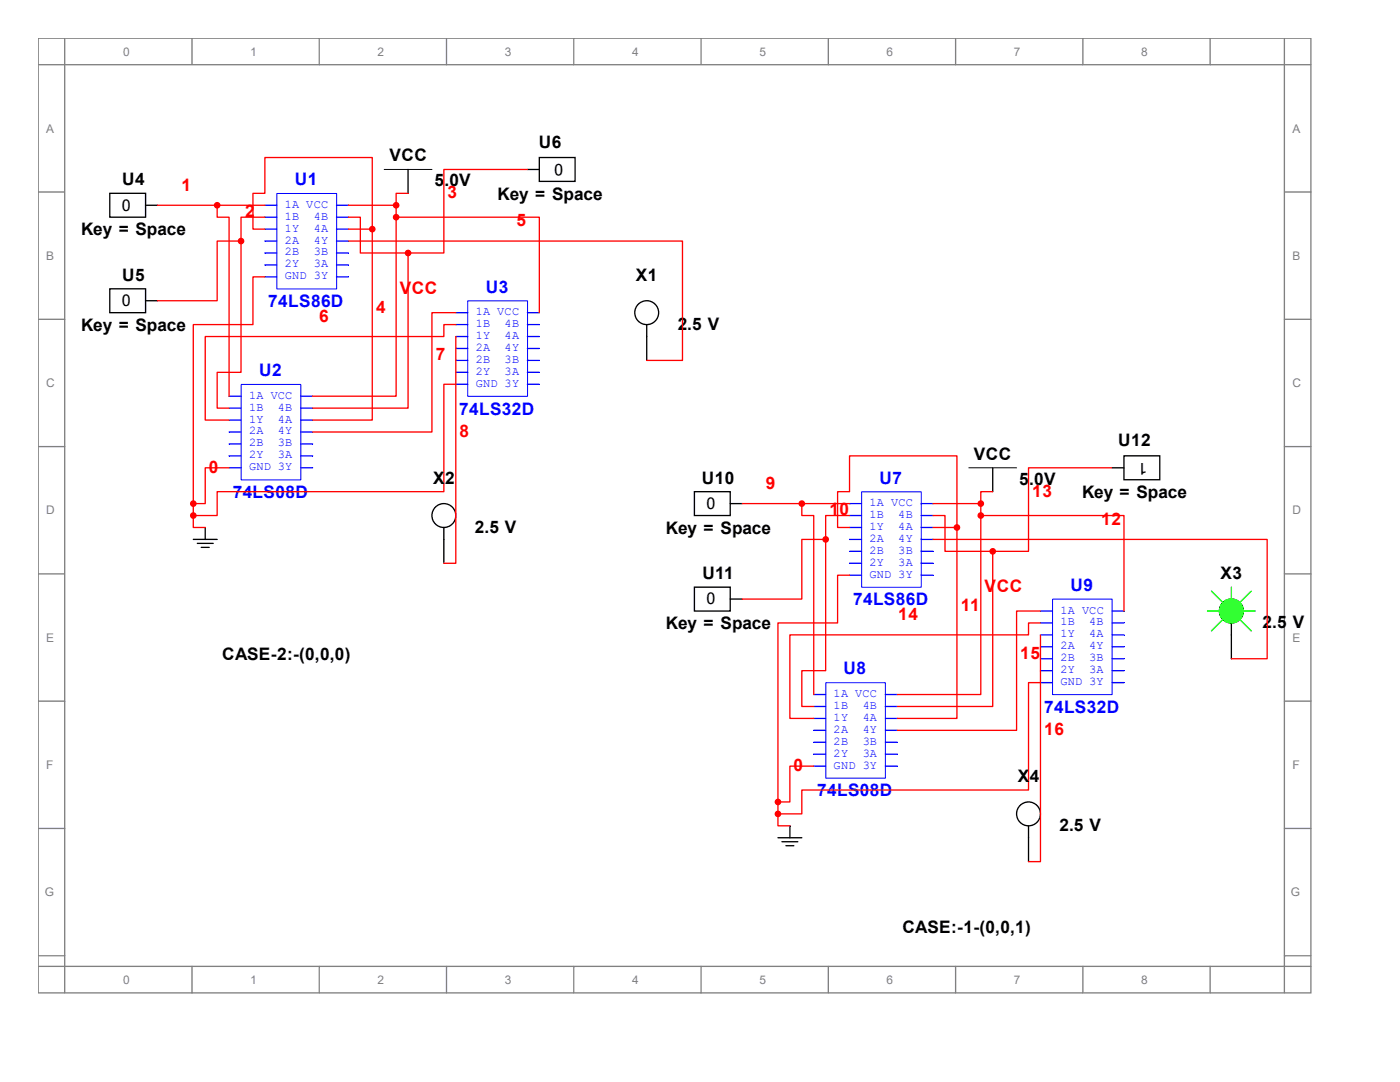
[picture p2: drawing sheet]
<svg xmlns="http://www.w3.org/2000/svg" width="279mm" height="216mm" viewBox="0 0 279 216" stroke-linecap="round" stroke-linejoin="round" font-family="sans-serif">
<g fill="none" stroke="#808080" stroke-width=".26">
<path d="M7.6 7.6h254v190.5h-254zM7.6 12.9h254M12.9 7.6v190.5M38.3 7.6v5.3M63.7 7.6v5.3M89.1 7.6v5.3M114.5 7.6v5.3M139.9 7.6v5.3M165.3 7.6v5.3M190.7 7.6v5.3M216.1 7.6v5.3M241.5 7.6v5.3"/>
<path d="M256.3 7.6v190.5M7.6 38.3h5.3M256.3 38.3h5.3M7.6 63.7h5.3M256.3 63.7h5.3M7.6 89.1h5.3M256.3 89.1h5.3M7.6 114.5h5.3M256.3 114.5h5.3M7.6 139.9h5.3M256.3 139.9h5.3M7.6 165.3h5.3"/>
<path d="M256.3 165.3h5.3M7.6 190.7h5.3M7.6 192.8h254M38.3 192.8v5.3M63.7 192.8v5.3M89.1 192.8v5.3M114.5 192.8v5.3M139.9 192.8v5.3M165.3 192.8v5.3M190.7 192.8v5.3M216.1 192.8v5.3M241.5 192.8v5.3"/>
<path d="M256.3 190.7h5.3"/>
</g>
<path d="M55.2 38.6h12v19.1h-12z" fill="none" stroke="#00f" stroke-width=".2"/>
<path d="M52.9 41h2.3" fill="none" stroke="#00f" stroke-width=".26"/>
<path d="M52.9 43.3h2.3" fill="none" stroke="#00f" stroke-width=".26"/>
<path d="M52.9 45.7h2.3" fill="none" stroke="#00f" stroke-width=".26"/>
<path d="M52.9 48.1h2.3" fill="none" stroke="#00f" stroke-width=".26"/>
<path d="M52.9 50.5h2.3" fill="none" stroke="#00f" stroke-width=".26"/>
<path d="M52.9 52.9h2.3" fill="none" stroke="#00f" stroke-width=".26"/>
<path d="M52.9 55.2h2.3" fill="none" stroke="#00f" stroke-width=".26"/>
<path d="M67.2 55.2h2.3" fill="none" stroke="#00f" stroke-width=".26"/>
<path d="M67.2 52.9h2.3" fill="none" stroke="#00f" stroke-width=".26"/>
<path d="M67.2 50.5h2.3" fill="none" stroke="#00f" stroke-width=".26"/>
<path d="M67.2 48.1h2.3" fill="none" stroke="#00f" stroke-width=".26"/>
<path d="M67.2 45.7h2.3" fill="none" stroke="#00f" stroke-width=".26"/>
<path d="M67.2 43.3h2.3" fill="none" stroke="#00f" stroke-width=".26"/>
<path d="M67.2 41h2.3" fill="none" stroke="#00f" stroke-width=".26"/>
<path d="M48.1 76.7h11.9v19.1h-11.9z" fill="none" stroke="#00f" stroke-width=".2"/>
<path d="M45.7 79.1h2.4" fill="none" stroke="#00f" stroke-width=".26"/>
<path d="M45.7 81.4h2.4" fill="none" stroke="#00f" stroke-width=".26"/>
<path d="M45.7 83.8h2.4" fill="none" stroke="#00f" stroke-width=".26"/>
<path d="M45.7 86.2h2.4" fill="none" stroke="#00f" stroke-width=".26"/>
<path d="M45.7 88.6h2.4" fill="none" stroke="#00f" stroke-width=".26"/>
<path d="M45.7 91h2.4" fill="none" stroke="#00f" stroke-width=".26"/>
<path d="M45.7 93.3h2.4" fill="none" stroke="#00f" stroke-width=".26"/>
<path d="M60 93.3h2.4" fill="none" stroke="#00f" stroke-width=".26"/>
<path d="M60 91h2.4" fill="none" stroke="#00f" stroke-width=".26"/>
<path d="M60 88.6h2.4" fill="none" stroke="#00f" stroke-width=".26"/>
<path d="M60 86.2h2.4" fill="none" stroke="#00f" stroke-width=".26"/>
<path d="M60 83.8h2.4" fill="none" stroke="#00f" stroke-width=".26"/>
<path d="M60 81.4h2.4" fill="none" stroke="#00f" stroke-width=".26"/>
<path d="M60 79.1h2.4" fill="none" stroke="#00f" stroke-width=".26"/>
<path d="M93.3 60h12v19.1h-12z" fill="none" stroke="#00f" stroke-width=".2"/>
<path d="M91 62.4h2.3" fill="none" stroke="#00f" stroke-width=".26"/>
<path d="M91 64.8h2.3" fill="none" stroke="#00f" stroke-width=".26"/>
<path d="M91 67.2h2.3" fill="none" stroke="#00f" stroke-width=".26"/>
<path d="M91 69.5h2.3" fill="none" stroke="#00f" stroke-width=".26"/>
<path d="M91 71.9h2.3" fill="none" stroke="#00f" stroke-width=".26"/>
<path d="M91 74.3h2.3" fill="none" stroke="#00f" stroke-width=".26"/>
<path d="M91 76.7h2.3" fill="none" stroke="#00f" stroke-width=".26"/>
<path d="M105.3 76.7h2.3" fill="none" stroke="#00f" stroke-width=".26"/>
<path d="M105.3 74.3h2.3" fill="none" stroke="#00f" stroke-width=".26"/>
<path d="M105.3 71.9h2.3" fill="none" stroke="#00f" stroke-width=".26"/>
<path d="M105.3 69.5h2.3" fill="none" stroke="#00f" stroke-width=".26"/>
<path d="M105.3 67.2h2.3" fill="none" stroke="#00f" stroke-width=".26"/>
<path d="M105.3 64.8h2.3" fill="none" stroke="#00f" stroke-width=".26"/>
<path d="M105.3 62.4h2.3" fill="none" stroke="#00f" stroke-width=".26"/>
<path d="M21.9 38.6h7.2v4.7h-7.2zM81.4 33.8v4.8M105.3 33.8h2.3M107.6 31.4h7.2v4.8h-7.2zM21.9 57.6h7.2v4.8h-7.2zM29.1 41h2.3M29.1 60h2.3M38.6 107.6h4.7M39.4 108.4h3.1M40.2 109.2h1.6M41 105.3v2.3" fill="none" stroke="#000" stroke-width=".26"/>
<path d="M76.7 33.8h9.5" fill="none" stroke="#000" stroke-width=".2"/>
<g fill="#f00" stroke="#f00" stroke-width=".26">
<circle cx="43.3" cy="41" r=".53"/>
<circle cx="81.4" cy="50.5" r=".53"/>
<circle cx="74.3" cy="45.7" r=".53"/>
<circle cx="48.1" cy="48.1" r=".53"/>
<circle cx="38.6" cy="100.5" r=".53"/>
<circle cx="38.6" cy="102.9" r=".53"/>
<circle cx="79.1" cy="43.3" r=".53"/>
<circle cx="79.1" cy="41" r=".53"/>
</g>
<g fill="none" stroke="#f00" stroke-width=".26">
<path d="M81.4 38.6h-2.3v2.4M105.3 33.8h-16.7v16.7h-7.2M31.4 41h21.5M43.3 41v2.3h2.4v35.8M48.1 48.1v26.2h-4.8v7.1h2.4M48.1 48.1h-4.8v11.9h-11.9M52.9 45.7h-2.4v-7.1h2.4v-7.2h21.4v14.3M52.9 43.3h-4.8v4.8M69.5 43.3h2.4v7.2h9.5M69.5 41h9.6M69.5 45.7h4.8M74.3 45.7v38.1h-11.9"/>
<path d="M79.1 43.3v35.8h-16.7M79.1 43.3h28.5v19.1M79.1 41v2.3M81.4 50.5v30.9h-19M91 64.8h-2.4v2.4h-47.6v16.6h4.7M91 62.4h-4.8v23.8h-23.8M91 76.7h-2.4v21.4h-45.3v4.8h-4.7M45.7 93.3h-4.7v7.2h-2.4v2.4M38.6 102.9v2.4h2.4"/>
</g>
<path d="M172 98.1h11.9v19.1h-11.9z" fill="none" stroke="#00f" stroke-width=".2"/>
<path d="M169.5 100.5h2.4" fill="none" stroke="#00f" stroke-width=".26"/>
<path d="M169.5 102.9h2.4" fill="none" stroke="#00f" stroke-width=".26"/>
<path d="M169.5 105.3h2.4" fill="none" stroke="#00f" stroke-width=".26"/>
<path d="M169.5 107.6h2.4" fill="none" stroke="#00f" stroke-width=".26"/>
<path d="M169.5 110h2.4" fill="none" stroke="#00f" stroke-width=".26"/>
<path d="M169.5 112.4h2.4" fill="none" stroke="#00f" stroke-width=".26"/>
<path d="M169.5 114.8h2.4" fill="none" stroke="#00f" stroke-width=".26"/>
<path d="M183.8 114.8h2.4" fill="none" stroke="#00f" stroke-width=".26"/>
<path d="M183.8 112.4h2.4" fill="none" stroke="#00f" stroke-width=".26"/>
<path d="M183.8 110h2.4" fill="none" stroke="#00f" stroke-width=".26"/>
<path d="M183.8 107.6h2.4" fill="none" stroke="#00f" stroke-width=".26"/>
<path d="M183.8 105.3h2.4" fill="none" stroke="#00f" stroke-width=".26"/>
<path d="M183.8 102.9h2.4" fill="none" stroke="#00f" stroke-width=".26"/>
<path d="M183.8 100.5h2.4" fill="none" stroke="#00f" stroke-width=".26"/>
<path d="M164.8 136.2h11.9v19.1h-11.9z" fill="none" stroke="#00f" stroke-width=".2"/>
<path d="M162.4 138.6h2.4" fill="none" stroke="#00f" stroke-width=".26"/>
<path d="M162.4 141h2.4" fill="none" stroke="#00f" stroke-width=".26"/>
<path d="M162.4 143.4h2.4" fill="none" stroke="#00f" stroke-width=".26"/>
<path d="M162.4 145.7h2.4" fill="none" stroke="#00f" stroke-width=".26"/>
<path d="M162.4 148.1h2.4" fill="none" stroke="#00f" stroke-width=".26"/>
<path d="M162.4 150.5h2.4" fill="none" stroke="#00f" stroke-width=".26"/>
<path d="M162.4 152.9h2.4" fill="none" stroke="#00f" stroke-width=".26"/>
<path d="M176.7 152.9h2.4" fill="none" stroke="#00f" stroke-width=".26"/>
<path d="M176.7 150.5h2.4" fill="none" stroke="#00f" stroke-width=".26"/>
<path d="M176.7 148.1h2.4" fill="none" stroke="#00f" stroke-width=".26"/>
<path d="M176.7 145.7h2.4" fill="none" stroke="#00f" stroke-width=".26"/>
<path d="M176.7 143.4h2.4" fill="none" stroke="#00f" stroke-width=".26"/>
<path d="M176.7 141h2.4" fill="none" stroke="#00f" stroke-width=".26"/>
<path d="M176.7 138.6h2.4" fill="none" stroke="#00f" stroke-width=".26"/>
<path d="M210.1 119.5h11.9v19.1h-11.9z" fill="none" stroke="#00f" stroke-width=".2"/>
<path d="M207.6 121.9h2.4" fill="none" stroke="#00f" stroke-width=".26"/>
<path d="M207.6 124.3h2.4" fill="none" stroke="#00f" stroke-width=".26"/>
<path d="M207.6 126.7h2.4" fill="none" stroke="#00f" stroke-width=".26"/>
<path d="M207.6 129.1h2.4" fill="none" stroke="#00f" stroke-width=".26"/>
<path d="M207.6 131.4h2.4" fill="none" stroke="#00f" stroke-width=".26"/>
<path d="M207.6 133.8h2.4" fill="none" stroke="#00f" stroke-width=".26"/>
<path d="M207.6 136.2h2.4" fill="none" stroke="#00f" stroke-width=".26"/>
<path d="M221.9 136.2h2.4" fill="none" stroke="#00f" stroke-width=".26"/>
<path d="M221.9 133.8h2.4" fill="none" stroke="#00f" stroke-width=".26"/>
<path d="M221.9 131.4h2.4" fill="none" stroke="#00f" stroke-width=".26"/>
<path d="M221.9 129.1h2.4" fill="none" stroke="#00f" stroke-width=".26"/>
<path d="M221.9 126.7h2.4" fill="none" stroke="#00f" stroke-width=".26"/>
<path d="M221.9 124.3h2.4" fill="none" stroke="#00f" stroke-width=".26"/>
<path d="M221.9 121.9h2.4" fill="none" stroke="#00f" stroke-width=".26"/>
<g fill="none" stroke="#000" stroke-width=".26">
<path d="M129.1 64.8v7.1M138.6 98.1h7.1v4.8h-7.1zM198.1 93.3v4.8M221.9 93.3h2.4M224.3 91h7.2v4.7h-7.2zM88.6 105.3v7.1M138.6 117.2h7.1v4.7h-7.1zM145.7 100.5h2.4M145.7 119.5h2.4M245.7 124.3v7.1M155.3 167.2h4.7M156.1 168h3.1"/>
<path d="M156.8 168.8h1.6M157.6 164.8v2.4M205.3 164.8v7.1"/>
<circle cx="129.1" cy="62.4" r="2.38"/>
<circle cx="88.6" cy="102.9" r="2.38"/>
<circle cx="245.7" cy="121.9" r="2.38"/>
<circle cx="205.3" cy="162.4" r="2.38"/>
</g>
<path d="M193.4 93.3h9.5" fill="none" stroke="#000" stroke-width=".2"/>
<g fill="#f00" stroke="#f00" stroke-width=".26">
<circle cx="160" cy="100.5" r=".53"/>
<circle cx="198.1" cy="110" r=".53"/>
<circle cx="191" cy="105.3" r=".53"/>
<circle cx="164.8" cy="107.6" r=".53"/>
<circle cx="155.3" cy="160" r=".53"/>
<circle cx="155.3" cy="162.4" r=".53"/>
<circle cx="195.7" cy="102.9" r=".53"/>
<circle cx="195.7" cy="100.5" r=".53"/>
</g>
<g fill="none" stroke="#f00" stroke-width=".26">
<path d="M52.9 55.2h-2.4v9.6h-11.9v35.7M69.5 48.1h66.7v23.8h-7.1M91 67.2v45.2h-2.4M198.1 98.1h-2.4v2.4M221.9 93.3h-16.6v16.7h-7.2M148.1 100.5h21.4M160 100.5v2.4h2.4v35.7M164.8 107.6v26.2h-4.8v7.2h2.4M164.8 107.6h-4.8v11.9h-11.9M169.5 105.3h-2.3v-7.2h2.3v-7.1h21.5v14.3M169.5 102.9h-4.7v4.7M169.5 114.8h-2.3v9.5h-11.9v35.7"/>
<path d="M186.2 102.9h2.4v7.1h9.5M186.2 107.6h66.7v23.8h-7.2M186.2 100.5h9.5M186.2 105.3h4.8M191 105.3v38.1h-11.9M195.7 102.9v35.7h-16.6M195.7 102.9h28.6v19M195.7 100.5v2.4M198.1 110v31h-19M207.6 124.3h-2.3v2.4h-47.7v16.7h4.8M207.6 121.9h-4.7v23.8h-23.8M207.6 136.2h-2.3v21.4h-45.3v4.8h-4.7"/>
<path d="M207.6 126.7v45.2h-2.3M162.4 152.9h-4.8v7.1h-2.3M155.3 162.4v2.4h2.3M155.3 160v2.4"/>
</g>
<path d="M241.8 118l2.4 2.3M245.7 117.2v2.3M249.7 118l-2.4 2.3M241 121.9h2.4M244.2 123.5l-2.4 2.4M247.3 123.5l2.4 2.4M248.1 121.9h2.4" fill="none" stroke="#0f0" stroke-width=".26"/>
<circle cx="245.7" cy="121.9" r="2.38" fill="#0f0" stroke="#0f0" stroke-width=".26"/>
<g font-size="3.4">
<text x="107.5" y="29.5">U6</text>
<text x="77.7" y="32.2">VCC</text>
<text x="24.4" y="37">U4</text>
<text x="86.7" y="37.2">5.0V</text>
<text x="99.3" y="39.9">Key = Space</text>
<text x="16.2" y="47">Key = Space</text>
<text x="24.4" y="56">U5</text>
<text x="126.9" y="56">X1</text>
<text x="135.3" y="65.8">2.5 V</text>
<text x="16.2" y="66">Key = Space</text>
<text x="223.2" y="89.1">U12</text>
<text x="194.4" y="91.7">VCC</text>
<text x="86.4" y="96.5">X2</text>
<text x="140.1" y="96.5">U10</text>
<text x="203.4" y="96.7">5.0V</text>
<text x="215.9" y="99.4">Key = Space</text>
<text x="94.8" y="106.3">2.5 V</text>
<text x="132.9" y="106.5">Key = Space</text>
<text x="140.2" y="115.5">U11</text>
<text x="243.6" y="115.5">X3</text>
<text x="132.9" y="125.6">Key = Space</text>
<text x="252" y="125.3">2.5 V</text>
<text x="44.4" y="131.7">CASE-2:-(0,0,0)</text>
<text x="203.1" y="156">X4</text>
<text x="211.5" y="165.8">2.5 V</text>
<text x="180.1" y="186.2">CASE:-1-(0,0,1)</text>
</g>
<g font-size="3.4" fill="#f00">
<text x="36.2" y="38">1</text>
<text x="89.3" y="39.6">3</text>
<text x="48.9" y="43.3">2</text>
<text x="103.1" y="45.1">5</text>
<text x="79.8" y="58.6">VCC</text>
<text x="63.7" y="64.2">6</text>
<text x="75.1" y="62.4">4</text>
<text x="87" y="71.9">7</text>
<text x="91.7" y="87.2">8</text>
<text x="41.7" y="94.4">0</text>
<text x="152.8" y="97.5">9</text>
<text x="206" y="99.1">13</text>
<text x="165.5" y="102.8">10</text>
<text x="219.8" y="104.7">12</text>
<text x="196.5" y="118.2">VCC</text>
<text x="179.3" y="123.7">14</text>
<text x="191.8" y="121.9">11</text>
<text x="203.6" y="131.4">15</text>
<text x="208.4" y="146.7">16</text>
<text x="158.4" y="153.9">0</text>
</g>
<g font-size="3.4" fill="#00f">
<text x="58.8" y="37">U1</text>
<text x="96.9" y="58.4">U3</text>
<text x="53.6" y="61.3">74LS86D</text>
<text x="51.7" y="75.1">U2</text>
<text x="91.7" y="82.7">74LS32D</text>
<text x="46.4" y="99.4">74LS08D</text>
<text x="175.5" y="96.5">U7</text>
<text x="213.6" y="117.9">U9</text>
<text x="170.3" y="120.8">74LS86D</text>
<text x="168.3" y="134.6">U8</text>
<text x="208.4" y="142.2">74LS32D</text>
<text x="163.1" y="158.9">74LS08D</text>
</g>
<g font-size="3.2">
<text x="112.4" y="32.8" transform="rotate(-180 112.4 32.8)">0</text>
<text x="24.3" y="42">0</text>
<text x="24.3" y="61.1">0</text>
<text x="229" y="92.3" transform="rotate(-180 229 92.3)">1</text>
<text x="141" y="101.6">0</text>
<text x="141" y="120.6">0</text>
</g>
<g font-size="2.4" fill="#808080">
<text x="24.6" y="11.1">0</text>
<text x="50" y="11.1">1</text>
<text x="75.4" y="11.1">2</text>
<text x="100.8" y="11.1">3</text>
<text x="126.2" y="11.1">4</text>
<text x="151.6" y="11.1">5</text>
<text x="177" y="11.1">6</text>
<text x="202.4" y="11.1">7</text>
<text x="227.8" y="11.1">8</text>
<text x="9.2" y="26.5">A</text>
<text x="257.9" y="26.5">A</text>
<text x="9.2" y="51.9">B</text>
<text x="257.9" y="51.9">B</text>
<text x="9.2" y="77.3">C</text>
<text x="257.9" y="77.3">C</text>
<text x="9.2" y="102.7">D</text>
<text x="257.9" y="102.7">D</text>
<text x="9.2" y="128.1">E</text>
<text x="257.9" y="128.1">E</text>
<text x="9.2" y="153.5">F</text>
<text x="257.9" y="153.5">F</text>
<text x="8.9" y="178.9">G</text>
<text x="257.6" y="178.9">G</text>
<text x="24.6" y="196.3">0</text>
<text x="50" y="196.3">1</text>
<text x="75.4" y="196.3">2</text>
<text x="100.8" y="196.3">3</text>
<text x="126.2" y="196.3">4</text>
<text x="151.6" y="196.3">5</text>
<text x="177" y="196.3">6</text>
<text x="202.4" y="196.3">7</text>
<text x="227.8" y="196.3">8</text>
</g>
<g font-size="2.4" fill="#00f">
<text x="56.9" y="41.4">1A VCC</text>
<text x="56.9" y="43.8">1B</text>
<text x="56.9" y="46.2">1Y</text>
<text x="62.6" y="46.2">4A</text>
<text x="62.6" y="43.8">4B</text>
<text x="56.9" y="48.6">2A</text>
<text x="56.9" y="51">2B</text>
<text x="56.9" y="53.3">2Y</text>
<text x="62.6" y="53.3">3A</text>
<text x="62.6" y="51">3B</text>
<text x="62.6" y="48.6">4Y</text>
<text x="56.9" y="55.8">GND 3Y</text>
<text x="95" y="62.9">1A VCC</text>
<text x="95" y="65.3">1B</text>
<text x="100.7" y="65.3">4B</text>
<text x="95" y="67.6">1Y</text>
<text x="95" y="70">2A</text>
<text x="100.7" y="70">4Y</text>
<text x="100.7" y="67.6">4A</text>
<text x="95" y="72.4">2B</text>
<text x="95" y="74.8">2Y</text>
<text x="95" y="77.2">GND 3Y</text>
<text x="100.7" y="74.8">3A</text>
<text x="100.7" y="72.4">3B</text>
<text x="49.7" y="79.5">1A VCC</text>
<text x="49.7" y="81.9">1B</text>
<text x="55.5" y="81.9">4B</text>
<text x="49.7" y="84.3">1Y</text>
<text x="49.7" y="86.7">2A</text>
<text x="49.7" y="89.1">2B</text>
<text x="55.5" y="89.1">3B</text>
<text x="55.5" y="86.7">4Y</text>
<text x="55.5" y="84.3">4A</text>
<text x="49.7" y="91.4">2Y</text>
<text x="49.7" y="93.9">GND 3Y</text>
<text x="55.5" y="91.4">3A</text>
<text x="173.5" y="101">1A VCC</text>
<text x="173.5" y="103.4">1B</text>
<text x="173.5" y="105.7">1Y</text>
<text x="179.3" y="105.7">4A</text>
<text x="179.3" y="103.4">4B</text>
<text x="173.5" y="108.1">2A</text>
<text x="173.5" y="110.5">2B</text>
<text x="173.5" y="112.9">2Y</text>
<text x="179.3" y="112.9">3A</text>
<text x="179.3" y="110.5">3B</text>
<text x="179.3" y="108.1">4Y</text>
<text x="173.5" y="115.3">GND 3Y</text>
<text x="211.6" y="122.4">1A VCC</text>
<text x="211.6" y="124.8">1B</text>
<text x="217.4" y="124.8">4B</text>
<text x="211.6" y="127.2">1Y</text>
<text x="211.6" y="129.5">2A</text>
<text x="211.6" y="132">2B</text>
<text x="217.4" y="132">3B</text>
<text x="217.4" y="129.5">4Y</text>
<text x="217.4" y="127.2">4A</text>
<text x="211.6" y="134.3">2Y</text>
<text x="211.6" y="136.7">GND 3Y</text>
<text x="217.4" y="134.3">3A</text>
<text x="166.4" y="139.1">1A VCC</text>
<text x="166.4" y="141.5">1B</text>
<text x="166.4" y="143.8">1Y</text>
<text x="172.2" y="143.8">4A</text>
<text x="172.2" y="141.5">4B</text>
<text x="166.4" y="146.2">2A</text>
<text x="166.4" y="148.6">2B</text>
<text x="172.2" y="148.6">3B</text>
<text x="172.2" y="146.2">4Y</text>
<text x="166.4" y="151">2Y</text>
<text x="166.4" y="153.4">GND 3Y</text>
<text x="172.2" y="151">3A</text>
</g>
</svg>
